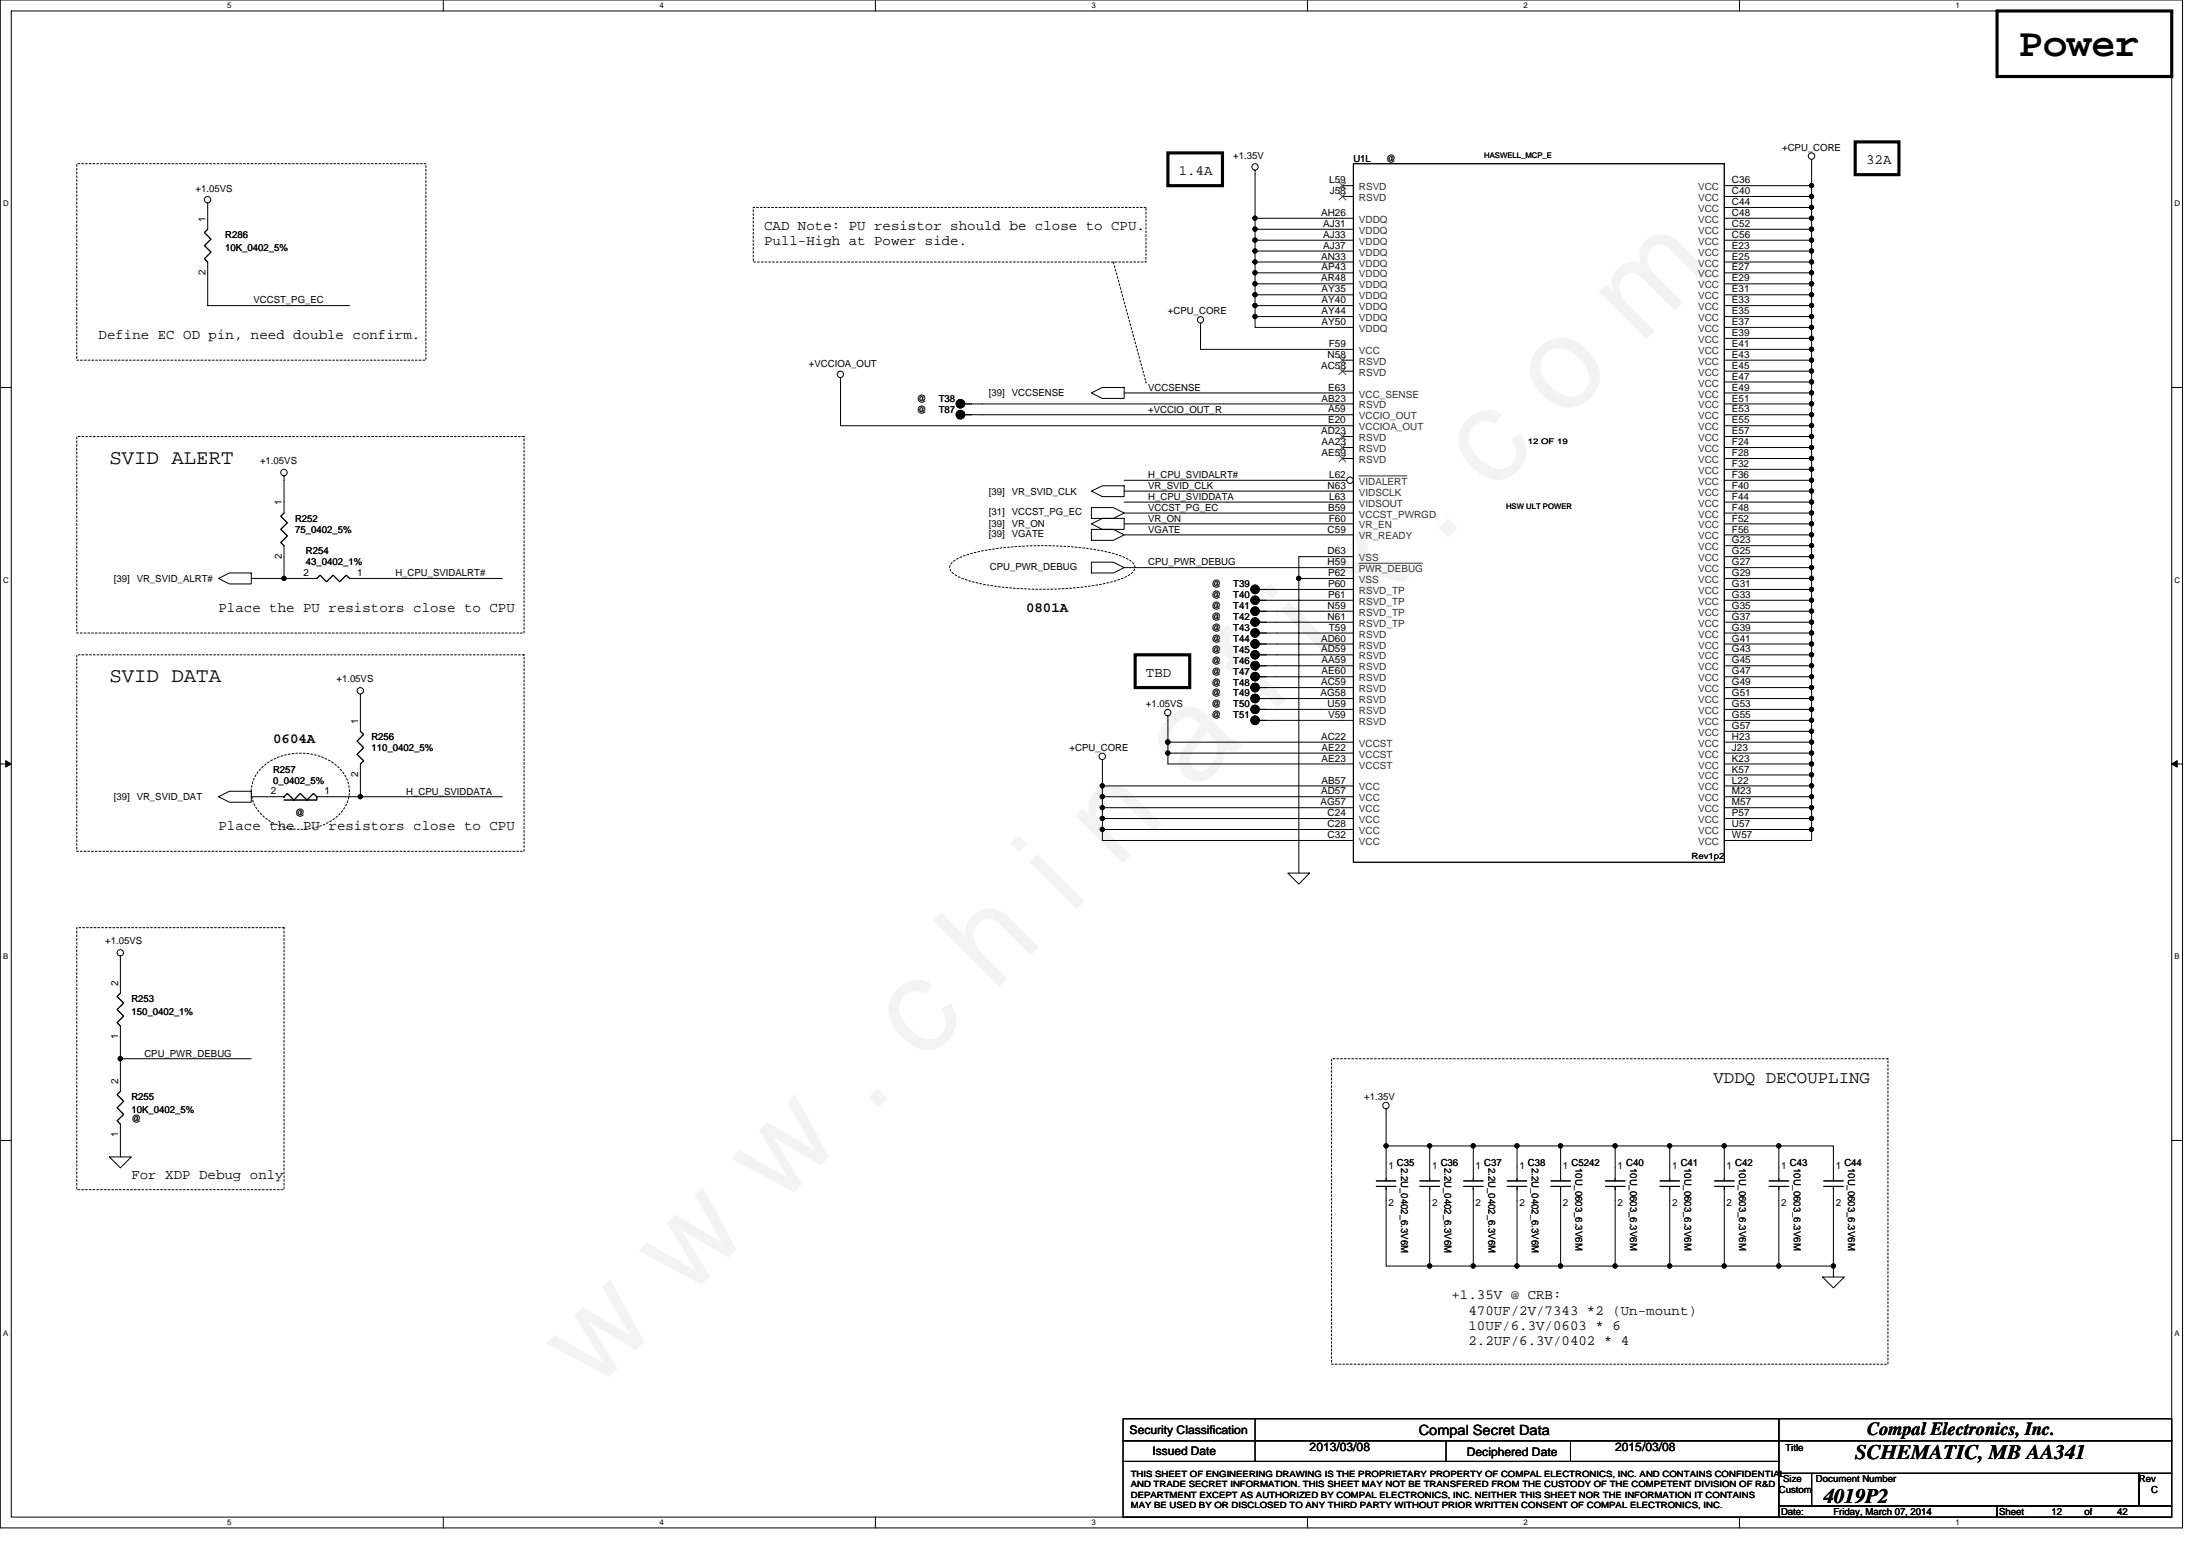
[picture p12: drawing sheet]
<svg xmlns="http://www.w3.org/2000/svg" width="297mm" height="210mm" viewBox="0 0 297 210" stroke-linecap="round" stroke-linejoin="round" font-family="sans-serif">
<path d="M0 0h294.7v206.2h-294.7zM1.5 1.5h291.7v203.3h-291.7z" fill="none" stroke="#000" stroke-width=".14"/>
<g fill="#fff">
<path d="M30.7 .1h.6v1.2h-.6z"/>
<path d="M30.7 204.9h.6v1.2h-.6z"/>
</g>
<path d="M59.9 0v1.5M59.9 204.8v1.5" fill="none" stroke="#000" stroke-width=".14"/>
<g fill="#fff">
<path d="M89 .1h.6v1.2h-.6z"/>
<path d="M89 204.9h.6v1.2h-.6z"/>
</g>
<path d="M118.2 0v1.5M118.2 204.8v1.5" fill="none" stroke="#000" stroke-width=".14"/>
<g fill="#fff">
<path d="M147.4 .1h.5v1.2h-.5z"/>
<path d="M147.4 204.9h.5v1.2h-.5z"/>
</g>
<path d="M176.5 0v1.5M176.5 204.8v1.5" fill="none" stroke="#000" stroke-width=".14"/>
<g fill="#fff">
<path d="M205.7 .1h.6v1.2h-.6z"/>
<path d="M205.7 204.9h.6v1.2h-.6z"/>
</g>
<path d="M234.9 0v1.5M234.9 204.8v1.5" fill="none" stroke="#000" stroke-width=".14"/>
<g fill="#fff">
<path d="M264 .1h.6v1.2h-.6z"/>
<path d="M264 204.9h.6v1.2h-.6z"/>
<path d="M.4 26.9h.8v1.2h-.8z"/>
<path d="M293.6 26.9h.7v1.2h-.7z"/>
<path d="M.4 77.7h.8v1.2h-.8z"/>
<path d="M293.6 77.7h.7v1.2h-.7z"/>
</g>
<path d="M0 52.3h1.5M293.2 52.3h1.5" fill="none" stroke="#000" stroke-width=".14"/>
<g fill="#fff">
<path d="M.4 128.5h.7v1.2h-.7z"/>
<path d="M293.6 128.5h.7v1.2h-.7z"/>
</g>
<path d="M0 103.1h1.5M293.2 103.1h1.5" fill="none" stroke="#000" stroke-width=".14"/>
<path d="M.8 102.7l.7 .4-.7 .4zM293.2 103.1l.8-.4v.8z" fill="#000" stroke="#000" stroke-width=".14"/>
<g fill="#fff">
<path d="M.4 179.3h.7v1.2h-.7z"/>
<path d="M293.6 179.3h.7v1.2h-.7z"/>
</g>
<g fill="none" stroke="#000" stroke-width=".14">
<path d="M28 27.4v3.5l-.4 .5 .9 .9-.9 .8 .9 .9-.9 .9 .4 .5v5.9h19.2M169.5 23v6.5M182.7 22.1h50.1v94.3h-50.1zM234.3 25.1h10.3M234.3 32.4h10.3M234.3 30.9h10.3M234.3 29.5h10.3M234.3 35.4h10.3M234.3 33.9h10.3M234.3 26.5h10.3M234.3 28h10.3M234.3 36.8h10.3"/>
<path d="M234.3 39.8h10.3M234.3 38.3h10.3M244.6 21.5v92h-10.3M113.5 51v6.5h67.7M131.2 54.5h50M132.6 56h48.6M151.8 53h29.4M162.1 44.2v3h19.1M234.3 56h10.3M234.3 54.5h10.3M234.3 58.9h10.3M234.3 57.5h10.3"/>
<path d="M234.3 53h10.3M234.3 51.6h10.3M234.3 50.1h10.3M234.3 48.6h10.3M234.3 47.2h10.3M234.3 45.7h10.3M234.3 44.2h10.3M234.3 42.7h10.3M234.3 41.3h10.3M29.5 78.1l1.5-.8h2.9v1.5h-2.9zM33.9 78.1h8.9l.4-.5 .9 .9 .9-.9 .9 .9 .9-.9 .4 .5h20.6M38.4 64.2v5.1l-.5 .4 .9 .9-.9 .9 .9 .8-.9 .9 .5 .5v4.4"/>
<path d="M147.4 70.7l1.4-.7h3v1.5h-3zM151.8 69.3h29.4M151.8 70.7h29.4M151.8 72.2h29.4M151.8 76.6h29.4M151.8 67.8h29.4M151.8 66.3h29.4M151.8 64.8h29.4M172.4 79.6h8.8M181.2 75.1h-5.8v42.8M234.3 69.3h10.3M234.3 70.7h10.3"/>
<path d="M234.3 72.2h10.3M234.3 79.6h10.3M234.3 78.1h10.3M234.3 76.6h10.3M234.3 75.1h10.3M234.3 73.7h10.3M234.3 67.8h10.3M234.3 66.3h10.3M234.3 64.8h10.3M234.3 63.4h10.3M234.3 61.9h10.3M234.3 60.4h10.3"/>
<path d="M48.7 93.7v5l.4 .4-.9 .9 .9 .9-.9 .9 .9 .9-.4 .4v4.4M157.7 97.2v4.5h23.5M170.9 91.4h10.3M170.9 89.9h10.3M170.9 81h10.3M172.4 97.2h8.8M172.4 94.3h8.8M172.4 92.8h8.8M172.4 88.4h8.8M172.4 86.9h8.8M172.4 84h8.8M181.2 95.8h-10.3"/>
<path d="M181.2 85.4h-10.3M181.2 82.5h-10.3M234.3 98.7h10.3M234.3 97.2h10.3M234.3 95.8h10.3M234.3 94.3h10.3M234.3 92.8h10.3M234.3 91.4h10.3M234.3 89.9h10.3M234.3 88.4h10.3M234.3 86.9h10.3M234.3 85.4h10.3"/>
<path d="M234.3 84h10.3M234.3 82.5h10.3M234.3 81h10.3M29.5 107.5l1.5-.7h2.9v1.5h-2.9zM33.9 107.5h4.5M38.4 107.5l.4-.4 .9 .9 .9-.9 .8 .9 .9-.9 .5 .4M38.4 107.5h.1M42.8 107.5v.5h-4.4M42.8 107.5h25M148.8 103.1v10.4h32.4M148.8 107.5h32.4M148.8 106.1h32.4"/>
<path d="M148.8 112h32.4M148.8 110.5h32.4M148.8 109h32.4M157.7 103.1h23.5M173.9 117.9h2.9l-1.4 1.4zM234.3 110.5h10.3M234.3 109h10.3M234.3 107.5h10.3M234.3 106.1h10.3M234.3 104.6h10.3M234.3 103.1h10.3M234.3 101.7h10.3"/>
<path d="M234.3 100.2h10.3M234.3 112h10.3M16.3 129.1v5l-.5 .4 .9 .9-.9 .9 .9 .9-.9 .8 .5 .5v8.8l-.5 .5 .9 .9-.9 .8 .9 .9-.9 .9 .5 .4v4.5M0 153.9h1.5M14.8 156.2h2.9l-1.4 1.4zM16.3 142.9h17.6M185.8 159.4h2.7M187.2 159.1v.3M187.2 150.3v4.4M197.6 159.4h2.7M198.9 154.7h5.9v2.9M198.9 159.1v.3"/>
<path d="M216.8 159.4h2.6M218.1 159.1v.3M232.8 154.7h7.4v4.7M238.9 159.4h2.6M240.2 154.7h7.3v4.7M246.2 159.4h2.7M293.2 153.9h1.5M185.8 160.1h2.7M187.2 160.1v.5M187.2 162.1v8.8M193 162.1v8.8M197.6 160.1h2.7"/>
<path d="M198.9 160.1v.5M198.9 162.1v8.8M216.8 160.1h2.6M218.1 160.1v.5M232.8 170.9h7.4M238.9 160.1h2.6M240.2 160.1v10.8M240.2 170.9h7.3v1.5M246.1 172.4h2.9l-1.5 1.4zM246.2 160.1h2.7M247.5 160.1v10.8M151.6 191.5h88.6v3h-88.6z"/>
<path d="M151.6 194.5h88.6v2.8h-88.6zM151.6 197.3h88.6v7.5h-88.6zM169.5 191.5v5.8M195.2 194.5v2.8M212 194.5v2.8M240.2 198.9h4.4v4.4h-4.4zM240.2 191.5h53v3h-53zM240.2 194.5h53v4.4h-53zM244.6 198.9h44.2v4.4h-44.2zM288.8 198.9h4.4v4.4h-4.4zM240.2 203.3h29.4v1.5h-29.4zM269.6 203.3h23.6v1.5h-23.6z"/>
<circle cx="28" cy="27" r=".43"/>
<circle cx="169.4" cy="22.5" r=".43"/>
<circle cx="244.6" cy="21.1" r=".43"/>
<circle cx="113.5" cy="50.5" r=".43"/>
<circle cx="38.3" cy="63.8" r=".43"/>
<circle cx="48.6" cy="93.2" r=".43"/>
<circle cx="16.2" cy="128.6" r=".43"/>
</g>
<path d="M10.4 22.1h47.1v26.5h-47.1zM101.7 28h53v7.4h-53zM150.3 35.4l4.4 16.2M10.4 58.9h60.4v26.5h-60.4zM154.7 51.6h.1M128.7 75.8a12.8 12.8 0 0 1 5.7-1.7 44.9 44.9 0 0 1 16.2 .7 4.4 4.4 0 0 1 2.5 1.4l.1 .4a2.19 2.19 0 0 1-1.7 1.5 32.7 32.7 0 0 1-10.8 1.4 32.6 32.6 0 0 1-10.8-1.4 2.19 2.19 0 0 1-1.7-1.5l.1-.4zM10.4 88.4h60.4v26.5h-60.4zM35.2 103.8a7.9 7.9 0 0 1 10.7 0 4.3 4.3 0 0 1-.7 6.6 7.9 7.9 0 0 1-10-.6 4.3 4.3 0 0 1 0-6zM10.4 125.2h28v35.4h-28zM179.8 142.9h75.1v41.2h-75.1z" fill="none" stroke="#000" stroke-width=".14" stroke-dasharray=".3 .3"/>
<path d="M250.5 19.2h5.9v4.4h-5.9zM269.6 1.5h23.6v8.8h-23.6zM157.7 20.6h7.4v4.5h-7.4zM153.3 88.4h7.3v4.4h-7.3z" fill="none" stroke="#000" stroke-width=".42"/>
<g fill="#000" stroke="#000" stroke-width=".14">
<circle cx="244.6" cy="38.3" r=".29"/>
<circle cx="244.6" cy="28" r=".29"/>
<circle cx="244.6" cy="35.4" r=".29"/>
<circle cx="244.6" cy="26.5" r=".29"/>
<circle cx="244.6" cy="29.5" r=".29"/>
<circle cx="244.6" cy="36.8" r=".29"/>
<circle cx="244.6" cy="25" r=".29"/>
<circle cx="244.6" cy="39.8" r=".29"/>
<circle cx="244.6" cy="32.4" r=".29"/>
<circle cx="244.6" cy="33.9" r=".29"/>
<circle cx="244.6" cy="30.9" r=".29"/>
<circle cx="244.6" cy="47.1" r=".29"/>
<circle cx="244.6" cy="44.2" r=".29"/>
<circle cx="244.6" cy="54.5" r=".29"/>
<circle cx="244.6" cy="51.5" r=".29"/>
<circle cx="244.6" cy="50.1" r=".29"/>
<circle cx="244.6" cy="53" r=".29"/>
<circle cx="244.6" cy="45.7" r=".29"/>
<circle cx="244.6" cy="42.7" r=".29"/>
<circle cx="244.6" cy="58.9" r=".29"/>
<circle cx="244.6" cy="57.5" r=".29"/>
<circle cx="244.6" cy="56" r=".29"/>
<circle cx="244.6" cy="48.6" r=".29"/>
<circle cx="244.6" cy="41.2" r=".29"/>
<circle cx="38.3" cy="78.1" r=".29"/>
<circle cx="244.6" cy="70.7" r=".29"/>
<circle cx="244.6" cy="63.3" r=".29"/>
<circle cx="244.6" cy="67.8" r=".29"/>
<circle cx="244.6" cy="76.6" r=".29"/>
<circle cx="244.6" cy="75.1" r=".29"/>
<circle cx="244.6" cy="72.2" r=".29"/>
<circle cx="244.6" cy="64.8" r=".29"/>
<circle cx="244.6" cy="61.9" r=".29"/>
<circle cx="244.6" cy="78.1" r=".29"/>
<circle cx="244.6" cy="73.6" r=".29"/>
<circle cx="244.6" cy="69.2" r=".29"/>
<circle cx="244.6" cy="66.3" r=".29"/>
<circle cx="244.6" cy="79.6" r=".29"/>
<circle cx="244.6" cy="60.4" r=".29"/>
<circle cx="244.6" cy="97.2" r=".29"/>
<circle cx="244.6" cy="92.8" r=".29"/>
<circle cx="244.6" cy="86.9" r=".29"/>
<circle cx="244.6" cy="82.5" r=".29"/>
<circle cx="244.6" cy="84" r=".29"/>
<circle cx="244.6" cy="81" r=".29"/>
<circle cx="244.6" cy="98.7" r=".29"/>
<circle cx="244.6" cy="89.9" r=".29"/>
<circle cx="244.6" cy="88.4" r=".29"/>
<circle cx="244.6" cy="91.3" r=".29"/>
<circle cx="244.6" cy="85.4" r=".29"/>
<circle cx="244.6" cy="95.7" r=".29"/>
<circle cx="244.6" cy="94.3" r=".29"/>
<circle cx="48.6" cy="107.5" r=".29"/>
<circle cx="244.6" cy="101.7" r=".29"/>
<circle cx="244.6" cy="109" r=".29"/>
<circle cx="244.6" cy="100.2" r=".29"/>
<circle cx="244.6" cy="107.5" r=".29"/>
<circle cx="244.6" cy="104.6" r=".29"/>
<circle cx="244.6" cy="106.1" r=".29"/>
<circle cx="244.6" cy="112" r=".29"/>
<circle cx="244.6" cy="103.1" r=".29"/>
<circle cx="244.6" cy="110.5" r=".29"/>
<circle cx="16.2" cy="142.9" r=".29"/>
<circle cx="240.2" cy="154.7" r=".29"/>
<circle cx="240.2" cy="170.9" r=".29"/>
<circle cx="247.5" cy="170.9" r=".29"/>
</g>
<text font-size="17.6" x="80.1" y="188" transform="rotate(-45 80.1 188)">w w w . c h i n a f i x . c o m</text>
<text font-size="5.4" x="272.6" y="7.5">Power</text>
<g font-size="2.8">
<text x="14.8" y="62.7">SVID ALERT</text>
<text x="14.8" y="92.1">SVID DATA</text>
<text x="250.5" y="197">SCHEMATIC, MB AA341</text>
<text x="246.2" y="202.9">4019P2</text>
</g>
<text font-size="2.5" x="252.1" y="193.8">Compal Electronics, Inc.</text>
<text font-size="2.3" x="231.3" y="146.2">VDDQ DECOUPLING</text>
<g font-size="1.9">
<text x="159.1" y="23.6">1.4A</text>
<text x="252" y="22.2">32A</text>
<text x="103.2" y="31">CAD Note: PU resistor should be close to CPU.</text>
<text x="103.2" y="33.1">Pull-High at Power side.</text>
<text x="13.3" y="45.7">Define EC OD pin, need double confirm.</text>
<text x="29.5" y="82.6">Place the PU resistors close to CPU</text>
<text x="138.5" y="82.6">0801A</text>
<text x="154.7" y="91.4">TBD</text>
<text x="36.9" y="100.3">0604A</text>
<text x="29.5" y="112">Place the PU resistors close to CPU</text>
<text x="17.7" y="159.2">For XDP Debug only</text>
<text x="196" y="175.4">+1.35V @ CRB:</text>
<text x="198.3" y="177.5">470UF/2V/7343 *2 (Un-mount)</text>
<text x="198.3" y="179.5">10UF/6.3V/0603 * 6</text>
<text x="198.3" y="181.6">2.2UF/6.3V/0402 * 4</text>
<text x="191.6" y="193.7">Compal Secret Data</text>
</g>
<g font-size="1.6">
<text x="152.5" y="193.5">Security Classification</text>
<text x="155.6" y="196.3">Issued Date</text>
<text x="176.8" y="195.9">2013/03/08</text>
<text x="198.1" y="196.5">Deciphered Date</text>
<text x="218.1" y="195.9">2015/03/08</text>
</g>
<g font-size="1.3">
<text x="166.5" y="21.5">+1.35V</text>
<text x="182.7" y="21.8">U1L</text>
<text x="187.2" y="21.8">@</text>
<text x="240.6" y="20.3">+CPU_CORE</text>
<text x="26.4" y="26">+1.05VS</text>
<text x="27.7" y="29.9" transform="rotate(-90 27.7 29.9)">1</text>
<text x="178.4" y="29.1">AH26</text>
<text x="179.5" y="24.7">L59</text>
<text x="179.5" y="26.2">J58</text>
<text x="233.8" y="27.7">C44</text>
<text x="233.8" y="26.2">C40</text>
<text x="233.8" y="24.7">C36</text>
<text x="233.8" y="29.1">C48</text>
<text x="30.4" y="32.1">R286</text>
<text x="30.4" y="33.9">10K_0402_5%</text>
<text x="178.4" y="35.1">AN33</text>
<text x="178.6" y="30.6">AJ31</text>
<text x="178.6" y="32.1">AJ33</text>
<text x="178.6" y="33.6">AJ37</text>
<text x="233.8" y="30.6">C52</text>
<text x="233.8" y="35.1">E25</text>
<text x="233.8" y="33.6">E23</text>
<text x="233.8" y="32.1">C56</text>
<text x="27.7" y="37.1" transform="rotate(-90 27.7 37.1)">2</text>
<text x="34.2" y="41">VCCST_PG_EC</text>
<text x="178.4" y="38">AR48</text>
<text x="178.4" y="36.5">AP43</text>
<text x="178.4" y="39.5">AY35</text>
<text x="178.4" y="40.9">AY40</text>
<text x="233.8" y="38">E29</text>
<text x="233.8" y="36.5">E27</text>
<text x="233.8" y="40.9">E33</text>
<text x="233.8" y="39.5">E31</text>
<text x="157.7" y="42.4">+CPU_CORE</text>
<text x="178.4" y="43.9">AY50</text>
<text x="178.4" y="42.4">AY44</text>
<text x="179.4" y="46.8">F59</text>
<text x="233.8" y="42.4">E35</text>
<text x="233.8" y="45.4">E39</text>
<text x="233.8" y="43.9">E37</text>
<text x="233.8" y="46.8">E41</text>
<text x="109.2" y="49.5">+VCCIOA_OUT</text>
<text x="133.5" y="53.5">[39]</text>
<text x="136.6" y="53.5">VCCSENSE</text>
<text x="155" y="52.7">VCCSENSE</text>
<text x="178.4" y="49.8">AC58</text>
<text x="179.3" y="48.3">N58</text>
<text x="179.3" y="52.7">E63</text>
<text x="233.8" y="49.8">E45</text>
<text x="233.8" y="48.3">E43</text>
<text x="233.8" y="52.7">E49</text>
<text x="233.8" y="51.2">E47</text>
<text x="123.8" y="54.2">@</text>
<text x="123.8" y="55.7">@</text>
<text x="126.7" y="54.2">T38</text>
<text x="126.7" y="55.7">T87</text>
<text x="155" y="55.7">+VCCIO_OUT_R</text>
<text x="178.4" y="58.6">AD23</text>
<text x="178.4" y="54.2">AB23</text>
<text x="179.3" y="57.2">E20</text>
<text x="179.3" y="55.7">A59</text>
<text x="233.8" y="57.2">E55</text>
<text x="233.8" y="55.7">E53</text>
<text x="233.8" y="54.2">E51</text>
<text x="233.8" y="58.6">E57</text>
<text x="35.1" y="62.6">+1.05VS</text>
<text x="155" y="66">VR_SVID_CLK</text>
<text x="155" y="64.5">H_CPU_SVIDALRT#</text>
<text x="178.4" y="61.6">AE59</text>
<text x="178.4" y="60.1">AA23</text>
<text x="179.3" y="66">N63</text>
<text x="179.5" y="64.5">L62</text>
<text x="233.8" y="60.1">F24</text>
<text x="233.8" y="64.5">F36</text>
<text x="233.8" y="63">F32</text>
<text x="233.8" y="61.6">F28</text>
<text x="233.8" y="66">F40</text>
<text x="38" y="68.2" transform="rotate(-90 38 68.2)">1</text>
<text x="39.8" y="70.4">R252</text>
<text x="39.8" y="71.9">75_0402_5%</text>
<text x="133.5" y="71.2">[39]</text>
<text x="133.5" y="66.8">[39]</text>
<text x="133.5" y="69.6">[31]</text>
<text x="136.6" y="71.2">VR_ON</text>
<text x="136.6" y="66.8">VR_SVID_CLK</text>
<text x="136.6" y="69.6">VCCST_PG_EC</text>
<text x="155" y="69">VCCST_PG_EC</text>
<text x="155" y="70.4">VR_ON</text>
<text x="155" y="71.9">VGATE</text>
<text x="155" y="67.5">H_CPU_SVIDDATA</text>
<text x="179.3" y="71.9">C59</text>
<text x="179.3" y="68.9">B59</text>
<text x="179.4" y="70.4">F60</text>
<text x="179.5" y="67.5">L63</text>
<text x="233.8" y="67.5">F44</text>
<text x="233.8" y="68.9">F48</text>
<text x="233.8" y="71.9">F56</text>
<text x="233.8" y="70.4">F52</text>
<text x="38" y="75.4" transform="rotate(-90 38 75.4)">2</text>
<text x="41" y="77.8">2</text>
<text x="41.3" y="74.8">R254</text>
<text x="41.3" y="76.3">43_0402_1%</text>
<text x="48.2" y="77.8">1</text>
<text x="53.4" y="77.8">H_CPU_SVIDALRT#</text>
<text x="133.5" y="72.5">[39]</text>
<text x="133.7" y="76.9">CPU_PWR_DEBUG</text>
<text x="136.6" y="72.5">VGATE</text>
<text x="155" y="76.3">CPU_PWR_DEBUG</text>
<text x="179.3" y="76.3">H59</text>
<text x="179.3" y="74.8">D63</text>
<text x="179.3" y="77.8">P62</text>
<text x="233.8" y="73.3">G23</text>
<text x="233.8" y="74.8">G25</text>
<text x="233.8" y="76.3">G27</text>
<text x="233.8" y="77.8">G29</text>
<text x="15.4" y="78.5">[39]</text>
<text x="18.5" y="78.5">VR_SVID_ALRT#</text>
<text x="163.6" y="79.3">@</text>
<text x="163.6" y="83.7">@</text>
<text x="163.6" y="80.8">@</text>
<text x="163.6" y="82.2">@</text>
<text x="166.5" y="79.3">T39</text>
<text x="166.5" y="83.7">T42</text>
<text x="166.5" y="80.8">T40</text>
<text x="166.5" y="82.2">T41</text>
<text x="179.3" y="82.2">N59</text>
<text x="179.3" y="83.7">N61</text>
<text x="179.3" y="79.2">P60</text>
<text x="179.3" y="80.7">P61</text>
<text x="233.8" y="79.2">G31</text>
<text x="233.8" y="80.7">G33</text>
<text x="233.8" y="82.2">G35</text>
<text x="233.8" y="83.7">G37</text>
<text x="163.6" y="88.1">@</text>
<text x="163.6" y="86.6">@</text>
<text x="163.6" y="89.6">@</text>
<text x="163.6" y="85.2">@</text>
<text x="166.5" y="88.1">T45</text>
<text x="166.5" y="86.6">T44</text>
<text x="166.5" y="89.6">T46</text>
<text x="166.5" y="85.2">T43</text>
<text x="178.4" y="86.6">AD60</text>
<text x="178.4" y="88.1">AD59</text>
<text x="178.4" y="89.6">AA59</text>
<text x="179.4" y="85.1">T59</text>
<text x="233.8" y="86.6">G41</text>
<text x="233.8" y="85.1">G39</text>
<text x="233.8" y="88.1">G43</text>
<text x="233.8" y="89.6">G45</text>
<text x="45.4" y="92.1">+1.05VS</text>
<text x="154.7" y="95.5">+1.05VS</text>
<text x="163.6" y="95.5">@</text>
<text x="163.6" y="92.5">@</text>
<text x="163.6" y="94">@</text>
<text x="163.6" y="91.1">@</text>
<text x="166.5" y="95.5">T50</text>
<text x="166.5" y="92.5">T48</text>
<text x="166.5" y="94">T49</text>
<text x="166.5" y="91.1">T47</text>
<text x="178.3" y="94">AG58</text>
<text x="178.4" y="92.5">AC59</text>
<text x="178.4" y="91">AE60</text>
<text x="179.3" y="95.4">U59</text>
<text x="233.8" y="91">G47</text>
<text x="233.8" y="95.4">G53</text>
<text x="233.8" y="94">G51</text>
<text x="233.8" y="92.5">G49</text>
<text x="48.3" y="97.7" transform="rotate(-90 48.3 97.7)">1</text>
<text x="50.1" y="99.9">R256</text>
<text x="50.1" y="101.4">110_0402_5%</text>
<text x="144.4" y="101.4">+CPU_CORE</text>
<text x="163.6" y="96.9">@</text>
<text x="166.5" y="96.9">T51</text>
<text x="178.4" y="99.9">AC22</text>
<text x="178.4" y="101.3">AE22</text>
<text x="179.3" y="96.9">V59</text>
<text x="233.8" y="98.4">G57</text>
<text x="233.8" y="96.9">G55</text>
<text x="233.8" y="101.3">J23</text>
<text x="233.8" y="99.9">H23</text>
<text x="15.4" y="108">[39]</text>
<text x="18.5" y="108">VR_SVID_DAT</text>
<text x="36.6" y="107.2">2</text>
<text x="36.9" y="104.3">R257</text>
<text x="36.9" y="105.8">0_0402_5%</text>
<text x="43.8" y="107.2">1</text>
<text x="48.3" y="104.9" transform="rotate(-90 48.3 104.9)">2</text>
<text x="54.9" y="107.3">H_CPU_SVIDDATA</text>
<text x="178.4" y="107.2">AD57</text>
<text x="178.4" y="102.8">AE23</text>
<text x="178.4" y="105.8">AB57</text>
<text x="233.8" y="102.8">K23</text>
<text x="233.8" y="104.3">K57</text>
<text x="233.8" y="105.8">L22</text>
<text x="233.8" y="107.2">M23</text>
<text x="39.8" y="110.2">@</text>
<text x="178.3" y="108.7">AG57</text>
<text x="179.3" y="113.1">C32</text>
<text x="179.3" y="111.7">C28</text>
<text x="179.3" y="110.2">C24</text>
<text x="233.8" y="110.2">P57</text>
<text x="233.8" y="108.7">M57</text>
<text x="233.8" y="111.7">U57</text>
<text x="233.8" y="113.1">W57</text>
<text x="14.2" y="127.4">+1.05VS</text>
<text x="15.9" y="133" transform="rotate(-90 15.9 133)">2</text>
<text x="17.7" y="135.3">R253</text>
<text x="17.7" y="137">150_0402_1%</text>
<text x="15.9" y="140.3" transform="rotate(-90 15.9 140.3)">1</text>
<text x="19.5" y="142.6">CPU_PWR_DEBUG</text>
<text x="15.9" y="146.3" transform="rotate(-90 15.9 146.3)">2</text>
<text x="17.7" y="148.5">R255</text>
<text x="184.2" y="148.5">+1.35V</text>
<text x="15.9" y="153.5" transform="rotate(-90 15.9 153.5)">1</text>
<text x="17.7" y="150.3">10K_0402_5%</text>
<text x="17.7" y="151.5">@</text>
<text x="187.5" y="157.8">1</text>
<text x="188.6" y="157.4">C35</text>
<text x="189.2" y="157.6" transform="rotate(90 189.2 157.6)">2.2U_0402_6.3V6M</text>
<text x="193.4" y="157.8">1</text>
<text x="194.5" y="157.4">C36</text>
<text x="195" y="157.6" transform="rotate(90 195 157.6)">2.2U_0402_6.3V6M</text>
<text x="199.2" y="157.8">1</text>
<text x="200.4" y="157.4">C37</text>
<text x="201" y="157.6" transform="rotate(90 201 157.6)">2.2U_0402_6.3V6M</text>
<text x="205.1" y="157.8">1</text>
<text x="206.3" y="157.4">C38</text>
<text x="206.8" y="157.6" transform="rotate(90 206.8 157.6)">2.2U_0402_6.3V6M</text>
<text x="211" y="157.8">1</text>
<text x="212.2" y="157.4">C5242</text>
<text x="212.7" y="157.6" transform="rotate(90 212.7 157.6)">10U_0603_6.3V6M</text>
<text x="218.4" y="157.8">1</text>
<text x="219.6" y="157.4">C40</text>
<text x="220.1" y="157.6" transform="rotate(90 220.1 157.6)">10U_0603_6.3V6M</text>
<text x="225.8" y="157.8">1</text>
<text x="226.9" y="157.4">C41</text>
<text x="227.5" y="157.6" transform="rotate(90 227.5 157.6)">10U_0603_6.3V6M</text>
<text x="233.1" y="157.8">1</text>
<text x="234.3" y="157.4">C42</text>
<text x="234.8" y="157.6" transform="rotate(90 234.8 157.6)">10U_0603_6.3V6M</text>
<text x="240.5" y="157.8">1</text>
<text x="241.7" y="157.4">C43</text>
<text x="242.2" y="157.6" transform="rotate(90 242.2 157.6)">10U_0603_6.3V6M</text>
<text x="247.9" y="157.8">1</text>
<text x="249" y="157.4">C44</text>
<text x="249.6" y="157.6" transform="rotate(90 249.6 157.6)">10U_0603_6.3V6M</text>
<text x="187.5" y="162.8">2</text>
<text x="193.4" y="162.8">2</text>
<text x="199.2" y="162.8">2</text>
<text x="205.1" y="162.8">2</text>
<text x="211" y="162.8">2</text>
<text x="218.4" y="162.8">2</text>
<text x="225.8" y="162.8">2</text>
<text x="233.1" y="162.8">2</text>
<text x="240.5" y="162.8">2</text>
<text x="247.9" y="162.8">2</text>
<text x="241.1" y="195.8">Title</text>
<text x="240.2" y="201.5">Custom</text>
<text x="240.8" y="200.1">Size</text>
<text x="245.2" y="200.1">Document Number</text>
<text x="288.8" y="200.1">Rev</text>
<text x="290.4" y="201.5">C</text>
<text x="240.5" y="204.5">Date:</text>
<text x="247.5" y="204.5">Friday, March 07, 2014</text>
<text x="269.9" y="204.5">Sheet</text>
<text x="277" y="204.5">12</text>
<text x="281.4" y="204.5">of</text>
<text x="285.9" y="204.5">42</text>
</g>
<g font-size="1.3" fill="#333">
<text x="183.5" y="25.7">RSVD</text>
<text x="183.5" y="27.1">RSVD</text>
<text x="229.3" y="28.6">VCC</text>
<text x="229.3" y="27.1">VCC</text>
<text x="229.3" y="25.7">VCC</text>
<text x="183.5" y="30.1">VDDQ</text>
<text x="183.5" y="31.6">VDDQ</text>
<text x="183.5" y="33">VDDQ</text>
<text x="183.5" y="34.5">VDDQ</text>
<text x="183.5" y="36">VDDQ</text>
<text x="229.3" y="31.6">VCC</text>
<text x="229.3" y="30.1">VCC</text>
<text x="229.3" y="36">VCC</text>
<text x="229.3" y="34.5">VCC</text>
<text x="229.3" y="33">VCC</text>
<text x="183.5" y="37.4">VDDQ</text>
<text x="183.5" y="38.9">VDDQ</text>
<text x="183.5" y="40.4">VDDQ</text>
<text x="183.5" y="41.9">VDDQ</text>
<text x="229.3" y="38.9">VCC</text>
<text x="229.3" y="37.4">VCC</text>
<text x="229.3" y="41.9">VCC</text>
<text x="229.3" y="40.4">VCC</text>
<text x="183.5" y="44.8">VDDQ</text>
<text x="183.5" y="43.3">VDDQ</text>
<text x="183.5" y="47.8">VCC</text>
<text x="229.3" y="43.3">VCC</text>
<text x="229.3" y="46.3">VCC</text>
<text x="229.3" y="44.8">VCC</text>
<text x="229.3" y="47.8">VCC</text>
<text x="183.5" y="53.7">VCC_SENSE</text>
<text x="183.5" y="49.2">RSVD</text>
<text x="183.5" y="50.7">RSVD</text>
<text x="229.3" y="50.7">VCC</text>
<text x="229.3" y="49.2">VCC</text>
<text x="229.3" y="53.7">VCC</text>
<text x="229.3" y="52.2">VCC</text>
<text x="183.5" y="55.1">RSVD</text>
<text x="183.5" y="59.5">RSVD</text>
<text x="183.5" y="58.1">VCCIOA_OUT</text>
<text x="183.5" y="56.6">VCCIO_OUT</text>
<text x="229.3" y="58.1">VCC</text>
<text x="229.3" y="56.6">VCC</text>
<text x="229.3" y="55.1">VCC</text>
<text x="229.3" y="59.5">VCC</text>
<text x="183.5" y="65.4">VIDALERT</text>
<text x="183.5" y="62.5">RSVD</text>
<text x="183.5" y="61">RSVD</text>
<text x="229.3" y="61">VCC</text>
<text x="229.3" y="65.4">VCC</text>
<text x="229.3" y="64">VCC</text>
<text x="229.3" y="62.5">VCC</text>
<text x="183.5" y="66.9">VIDSCLK</text>
<text x="183.5" y="68.4">VIDSOUT</text>
<text x="183.5" y="71.3">VR_EN</text>
<text x="183.5" y="69.9">VCCST_PWRGD</text>
<text x="229.3" y="66.9">VCC</text>
<text x="229.3" y="68.4">VCC</text>
<text x="229.3" y="69.9">VCC</text>
<text x="229.3" y="71.3">VCC</text>
<text x="183.5" y="77.2">PWR_DEBUG</text>
<text x="183.5" y="75.8">VSS</text>
<text x="183.5" y="72.8">VR_READY</text>
<text x="229.3" y="72.8">VCC</text>
<text x="229.3" y="74.3">VCC</text>
<text x="229.3" y="75.8">VCC</text>
<text x="229.3" y="77.2">VCC</text>
<text x="183.5" y="80.2">RSVD_TP</text>
<text x="183.5" y="78.7">VSS</text>
<text x="183.5" y="81.6">RSVD_TP</text>
<text x="183.5" y="83.1">RSVD_TP</text>
<text x="229.3" y="80.2">VCC</text>
<text x="229.3" y="78.7">VCC</text>
<text x="229.3" y="81.6">VCC</text>
<text x="229.3" y="83.1">VCC</text>
<text x="183.5" y="86.1">RSVD</text>
<text x="183.5" y="87.5">RSVD</text>
<text x="183.5" y="89">RSVD</text>
<text x="183.5" y="84.6">RSVD_TP</text>
<text x="229.3" y="84.6">VCC</text>
<text x="229.3" y="87.5">VCC</text>
<text x="229.3" y="86.1">VCC</text>
<text x="229.3" y="89">VCC</text>
<text x="183.5" y="92">RSVD</text>
<text x="183.5" y="93.4">RSVD</text>
<text x="183.5" y="94.9">RSVD</text>
<text x="183.5" y="90.5">RSVD</text>
<text x="229.3" y="92">VCC</text>
<text x="229.3" y="90.5">VCC</text>
<text x="229.3" y="94.9">VCC</text>
<text x="229.3" y="93.4">VCC</text>
<text x="183.5" y="100.8">VCCST</text>
<text x="183.5" y="97.9">RSVD</text>
<text x="183.5" y="96.4">RSVD</text>
<text x="229.3" y="96.4">VCC</text>
<text x="229.3" y="99.3">VCC</text>
<text x="229.3" y="97.9">VCC</text>
<text x="229.3" y="100.8">VCC</text>
<text x="183.5" y="102.3">VCCST</text>
<text x="183.5" y="103.7">VCCST</text>
<text x="183.5" y="106.7">VCC</text>
<text x="229.3" y="103.7">VCC</text>
<text x="229.3" y="102.3">VCC</text>
<text x="229.3" y="105.2">VCC</text>
<text x="229.3" y="106.7">VCC</text>
<text x="183.5" y="108.2">VCC</text>
<text x="183.5" y="109.6">VCC</text>
<text x="183.5" y="112.6">VCC</text>
<text x="183.5" y="111.1">VCC</text>
<text x="229.3" y="111.1">VCC</text>
<text x="229.3" y="109.6">VCC</text>
<text x="229.3" y="108.2">VCC</text>
<text x="229.3" y="112.6">VCC</text>
<text x="183.5" y="114.1">VCC</text>
<text x="229.3" y="114.1">VCC</text>
</g>
<g font-size="1.2">
<text x="228.4" y="116">Rev1p2</text>
<text x="152.7" y="199.4">THIS SHEET OF ENGINEERING DRAWING IS THE PROPRIETARY PROPERTY OF COMPAL ELECTRONICS, INC. AND CONTAINS CONFIDENTIAL</text>
<text x="152.7" y="200.8">AND TRADE SECRET INFORMATION. THIS SHEET MAY NOT BE TRANSFERED FROM THE CUSTODY OF THE COMPETENT DIVISION OF R&amp;D</text>
<text x="152.7" y="202.1">DEPARTMENT EXCEPT AS AUTHORIZED BY COMPAL ELECTRONICS, INC. NEITHER THIS SHEET NOR THE INFORMATION IT CONTAINS</text>
<text x="152.7" y="203.5">MAY BE USED BY OR DISCLOSED TO ANY THIRD PARTY WITHOUT PRIOR WRITTEN CONSENT OF COMPAL ELECTRONICS, INC.</text>
</g>
<g font-size="1.1">
<text x="30.7" y="1.1">5</text>
<text x="89" y="1.1">4</text>
<text x="147.4" y="1.1">3</text>
<text x="205.7" y="1.1">2</text>
<text x="264" y="1.1">1</text>
<text x=".4" y="27.8">D</text>
<text x="293.6" y="27.8">D</text>
<text x=".4" y="78.7">C</text>
<text x="293.6" y="78.7">C</text>
<text x=".4" y="129.5">B</text>
<text x="293.6" y="129.5">B</text>
<text x=".4" y="180.3">A</text>
<text x="293.6" y="180.3">A</text>
<text x="30.7" y="205.9">5</text>
<text x="89" y="205.9">4</text>
<text x="147.4" y="205.9">3</text>
<text x="205.7" y="205.9">2</text>
<text x="264" y="205.9">1</text>
</g>
<g font-size="1">
<text x="200.4" y="21.3">HASWELL_MCP_E</text>
<text x="206.3" y="59.9">12 OF 19</text>
<text x="203.3" y="68.7">HSW ULT POWER</text>
</g>
</svg>
